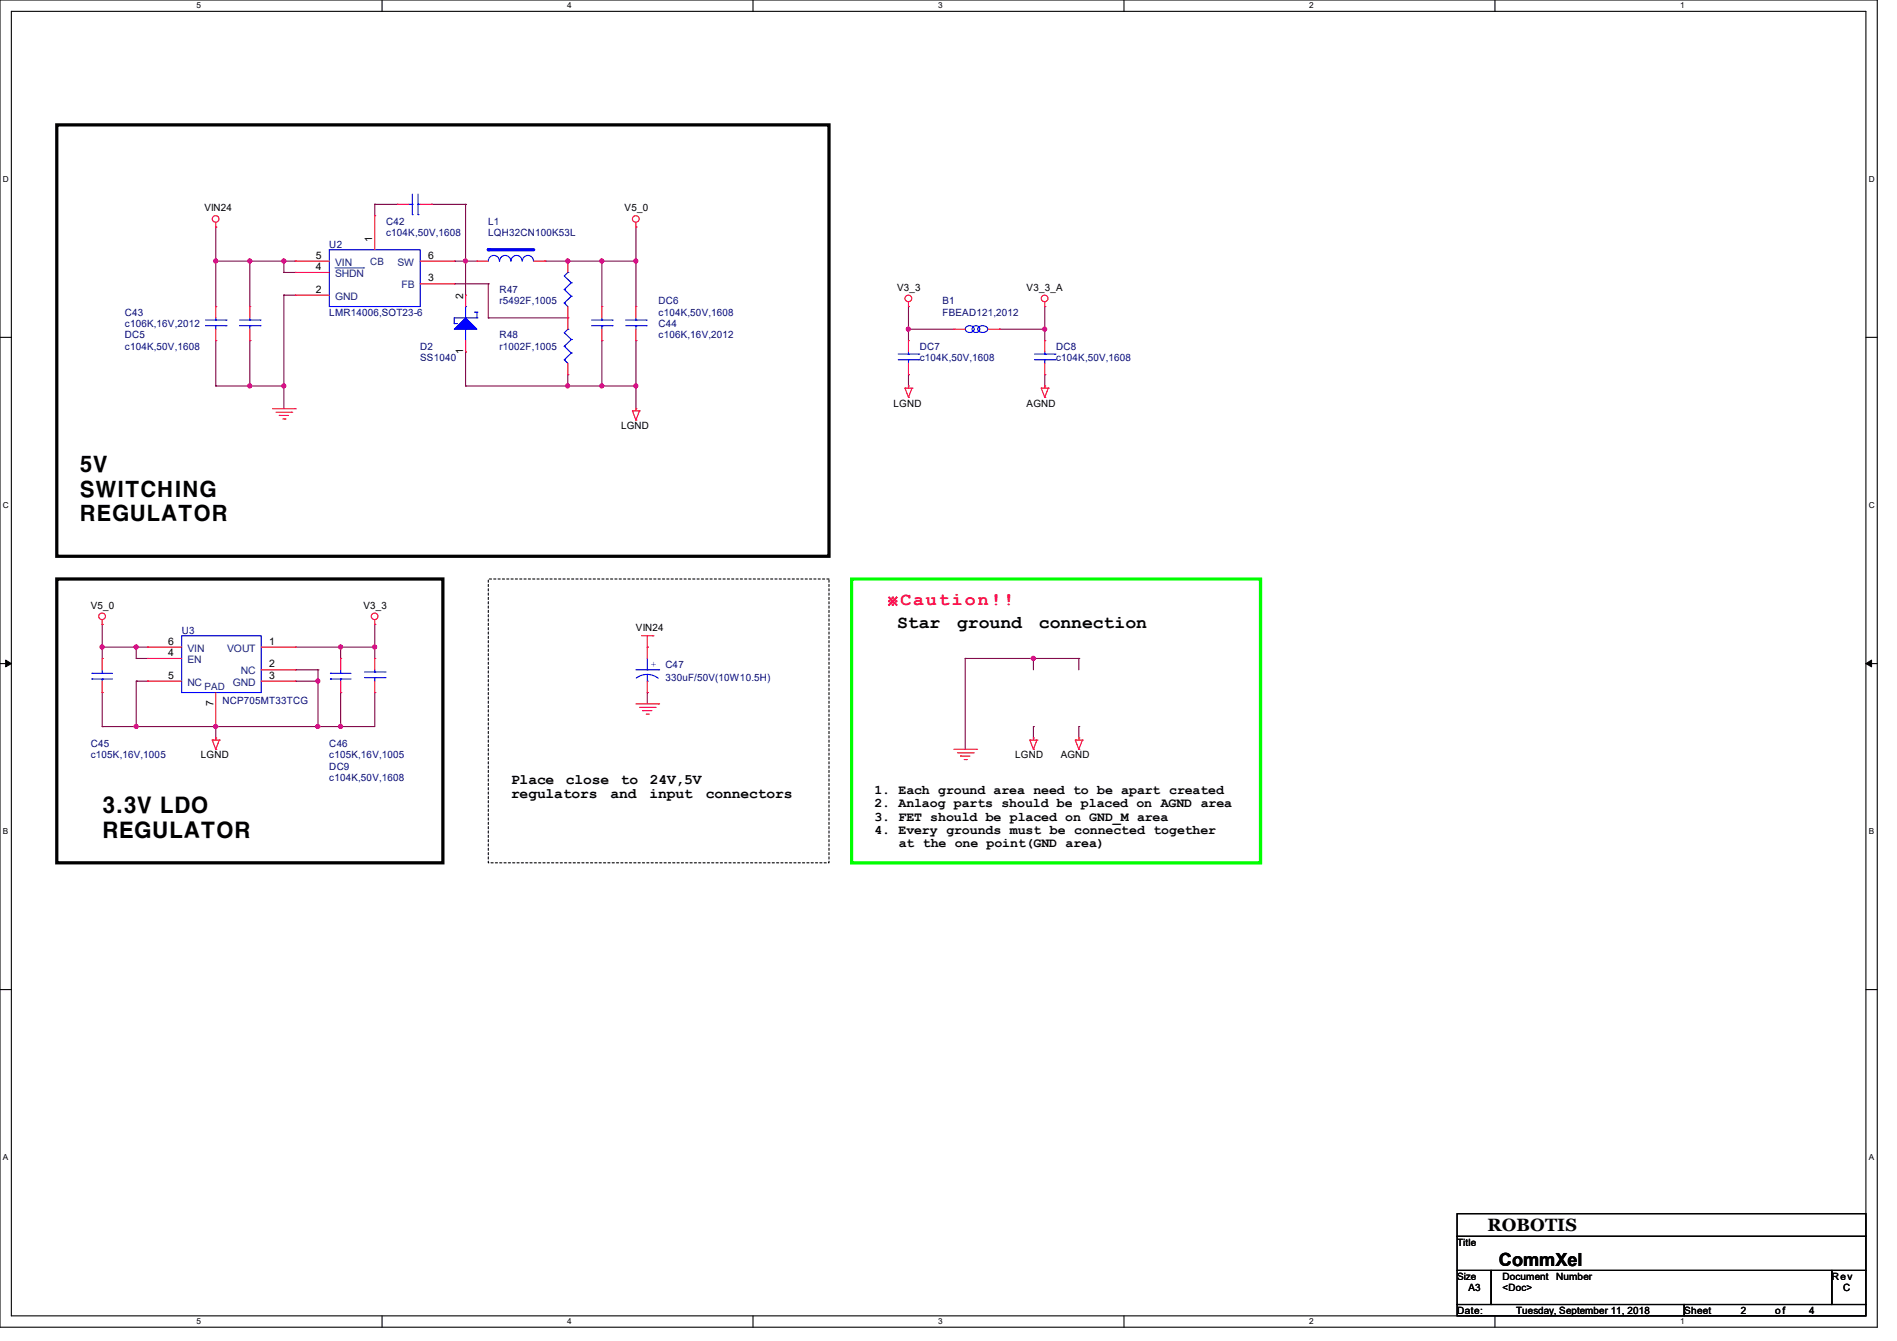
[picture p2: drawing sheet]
<svg xmlns="http://www.w3.org/2000/svg" width="297mm" height="210mm" viewBox="0 0 297 210" stroke-linecap="round" stroke-linejoin="round" font-family="sans-serif">
<path d="M0 0h293.9v207.9h-293.9zM1.8 1.8h290.3v204.3h-290.3z" fill="none" stroke="#000" stroke-width=".17"/>
<g fill="#fff">
<path d="M30.8 .2h.7v1.4h-.7z"/>
<path d="M30.8 206.2h.7v1.4h-.7z"/>
</g>
<path d="M59.8 0v1.8M59.8 206.1v1.8" fill="none" stroke="#000" stroke-width=".17"/>
<g fill="#fff">
<path d="M88.8 .2h.7v1.4h-.7z"/>
<path d="M88.8 206.2h.7v1.4h-.7z"/>
</g>
<path d="M117.9 0v1.8M117.9 206.1v1.8" fill="none" stroke="#000" stroke-width=".17"/>
<g fill="#fff">
<path d="M146.9 .2h.7v1.4h-.7z"/>
<path d="M146.9 206.2h.7v1.4h-.7z"/>
</g>
<path d="M176 0v1.8M176 206.1v1.8" fill="none" stroke="#000" stroke-width=".17"/>
<g fill="#fff">
<path d="M205 .2h.7v1.4h-.7z"/>
<path d="M205 206.2h.7v1.4h-.7z"/>
</g>
<path d="M234.1 0v1.8M234.1 206.1v1.8" fill="none" stroke="#000" stroke-width=".17"/>
<g fill="#fff">
<path d="M263.1 .2h.6v1.4h-.6z"/>
<path d="M263.1 206.2h.6v1.4h-.6z"/>
<path d="M.5 27.3h.9v1.4h-.9z"/>
<path d="M292.6 27.3h.9v1.4h-.9z"/>
<path d="M.5 78.4h.9v1.4h-.9z"/>
<path d="M292.6 78.4h.9v1.4h-.9z"/>
</g>
<path d="M0 52.8h1.8M292.1 52.8h1.8" fill="none" stroke="#000" stroke-width=".17"/>
<g fill="#fff">
<path d="M.5 129.5h.8v1.4h-.8z"/>
<path d="M292.6 129.5h.8v1.4h-.8z"/>
</g>
<path d="M0 103.9h1.8M292.1 103.9h1.8" fill="none" stroke="#000" stroke-width=".17"/>
<path d="M.9 103.4l.9 .5-.9 .5zM292.1 103.9l.9-.5v1z" fill="#000" stroke="#000" stroke-width=".16"/>
<g fill="#fff">
<path d="M.5 180.5h.8v1.4h-.8z"/>
<path d="M292.6 180.5h.8v1.4h-.8z"/>
</g>
<path d="M0 155h1.8M292.1 155h1.8M228.1 190.1h64v3.5h-64zM228.1 193.6h64v5.4h-64zM228.1 199h5.4v5.3h-5.4zM233.5 199h53.3v5.3h-53.3zM286.8 199h5.3v5.3h-5.3zM228.1 204.3h35.6v1.8h-35.6zM263.7 204.3h28.4v1.8h-28.4z" fill="none" stroke="#000" stroke-width=".17"/>
<path d="M8.9 19.6h120.9v67.5h-120.9zM8.9 90.7h60.4v44.4h-60.4z" fill="none" stroke="#000" stroke-width=".51"/>
<path d="M76.5 90.7h53.3v44.4h-53.3z" fill="none" stroke="#000" stroke-width=".17" stroke-dasharray=".3"/>
<path d="M133.3 90.7h64.1v44.4h-64.1z" fill="none" stroke="#0f0" stroke-width=".51"/>
<g fill="none" stroke="#800040" stroke-width=".17">
<path d="M33.8 35.6h.1M33.8 35.6v12.4M58.7 32h.1M58.7 32v1.8M58.7 32h3.5M67.6 32h.1M67.6 32h5.3M72.9 32h.1M72.9 32v14.2M99.6 35.6h.1M99.6 35.6v12.4M33.8 40.9h.1"/>
<path d="M33.8 53.3h.1M33.8 53.3v7.2M33.8 40.9h12.4M39.1 40.9h.1M39.1 53.3h.1M39.1 40.9v7.1M39.1 53.3v7.2M44.4 40.9h.1M44.4 42.7h.1M44.4 46.2h.1M44.4 40.9v1.8M44.4 46.2v17.8"/>
<path d="M44.4 42.7h1.8M44.4 46.2h1.8M71.1 40.9h.1M71.1 44.4h.1M71.1 40.9h3.6M71.1 44.4h5.4M72.9 40.9h.1M72.9 55.1h.1M72.9 55.1v5.4M76.5 44.4h.1M76.5 49.8h.1M76.5 44.4v5.4"/>
<path d="M76.5 49.8h12.4M85.3 40.9h.1M85.3 40.9h14.3M88.9 40.9h.1M88.9 58.7h.1M88.9 58.7v1.8M94.2 40.9h.1M94.2 53.3h.1M94.2 40.9v7.1M94.2 53.3v7.2M99.6 40.9h.1M99.6 53.3h.1"/>
<path d="M99.6 53.3v10.7M142.2 48h.1M142.2 51.6h.1M142.2 58.7h.1M142.2 48v5.3M142.2 58.7v1.8M142.2 51.6h7.2M156.5 51.6h.1M156.5 51.6h7.1M163.6 48h.1M163.6 51.6h.1M163.6 58.7h.1"/>
<path d="M163.6 48v5.3M163.6 58.7v1.8M33.8 60.5h.1M33.8 60.5h10.6M39.1 60.5h.1M44.4 60.5h.1M72.9 60.5h.1M72.9 60.5h26.7M88.9 60.5h.1M94.2 60.5h.1M99.6 60.5h.1M16 97.8h.1"/>
<path d="M16 97.8v5.3M58.7 97.8h.1M58.7 97.8v5.3M16 101.3h.1M16 108.5h.1M16 113.8h.1M16 108.5v5.3M16 101.3h7.1M21.3 101.3h.1M21.3 103.1h.1M21.3 106.7h.1M21.3 113.8h.1"/>
<path d="M21.3 101.3v1.8M21.3 106.7v7.1M21.3 103.1h1.8M21.3 106.7h1.8M33.8 113.8h.1M33.8 113.8v1.8M46.2 101.3h.1M46.2 104.9h.1M46.2 106.7h.1M46.2 101.3h12.5M46.2 104.9h3.6M46.2 106.7h3.6"/>
<path d="M49.8 104.9h.1M49.8 106.7h.1M49.8 113.8h.1M49.8 104.9v8.9M53.3 101.3h.1M53.3 108.5h.1M53.3 113.8h.1M53.3 101.3v1.8M53.3 108.5v5.3M58.7 101.3h.1M58.7 108.5h.1M58.7 108.5v5.3h-42.7"/>
<path d="M101.3 108.5h.1M101.3 108.5v1.7M151.1 103.1h.1M151.1 103.1h17.8M151.1 103.1v14.2M161.8 103.1h.1M161.8 113.8h.1M161.8 103.1v1.8M161.8 113.8v1.8M168.9 103.1h.1M168.9 113.8h.1M168.9 103.1v1.8"/>
<path d="M168.9 113.8v1.8"/>
</g>
<g fill="#f0f" stroke="#f0f" stroke-width=".17">
<circle cx="21.3" cy="101.3" r=".32"/>
<circle cx="16" cy="101.3" r=".32"/>
<circle cx="58.7" cy="101.3" r=".32"/>
<circle cx="53.3" cy="101.3" r=".32"/>
<circle cx="49.8" cy="106.7" r=".32"/>
<circle cx="21.3" cy="113.8" r=".32"/>
<circle cx="49.8" cy="113.8" r=".32"/>
<circle cx="33.8" cy="113.8" r=".32"/>
<circle cx="53.3" cy="113.8" r=".32"/>
<circle cx="72.9" cy="40.9" r=".32"/>
<circle cx="99.5" cy="40.9" r=".32"/>
<circle cx="39.1" cy="40.9" r=".32"/>
<circle cx="33.8" cy="40.9" r=".32"/>
<circle cx="44.4" cy="40.9" r=".32"/>
<circle cx="94.2" cy="40.9" r=".32"/>
<circle cx="88.9" cy="40.9" r=".32"/>
<circle cx="44.4" cy="60.4" r=".32"/>
<circle cx="39.1" cy="60.4" r=".32"/>
<circle cx="94.2" cy="60.4" r=".32"/>
<circle cx="99.5" cy="60.4" r=".32"/>
<circle cx="88.9" cy="60.4" r=".32"/>
<circle cx="142.2" cy="51.5" r=".32"/>
<circle cx="163.6" cy="51.5" r=".32"/>
<circle cx="161.8" cy="103.1" r=".32"/>
</g>
<g fill="none" stroke="#f00" stroke-width=".17">
<path d="M33.8 35.6h.1M33.8 34.8v.8M99.6 35.6h.1M99.6 34.8v.8M142.2 48h.1M142.2 47.3v.7M163.6 48h.1M163.6 47.3v.7M42.7 64h3.5M43.2 64.6h2.5M43.7 65.1h.1M43.7 65.1h1.5"/>
<path d="M44.3 65.6h.3M44.6 65.6h.1M45.7 64.6h.1M46.2 64h.1M99 64.3h.1M99 64.3h1.1M99 64.3l.6 1.5M99.6 64h.1M99.6 65.8h.1M99.6 64v.3M100.1 64.3h.1M100.1 64.3l-.5 1.5"/>
<path d="M141.7 60.8h.1M141.7 60.8h1.1M141.7 60.8l.5 1.4M142.2 60.5h.1M142.2 62.2h.1M142.2 60.5v.3M142.8 60.8h.1M142.8 60.8l-.6 1.4M163 60.8h.1M163 60.8h1.1M163 60.8l.6 1.4M163.6 60.5h.1"/>
<path d="M163.6 62.2h.1M163.6 60.5v.3M164.1 60.8h.1M164.1 60.8l-.5 1.4M16 97.8h.1M16 97.1v.7M58.7 97.8h.1M58.7 97.1v.7M100.5 99.6h1.7M101.3 99.6v1.7M102.2 99.6h.1M33.2 115.9h.1"/>
<path d="M33.2 115.9h1.1M33.2 115.9l.6 1.4M33.8 115.6h.1M33.8 117.3h.1M33.8 115.6v.3M34.3 115.9h.1M34.3 115.9l-.5 1.4M53.3 108.5h.1M53.3 103.1h.1M53.3 103.1v1.8M53.3 106.7v1.8M99.6 110.2h3.5"/>
<path d="M100.1 110.8h2.5M100.6 111.3h.1M100.6 111.3h1.5M101.2 111.8h.3M101.3 101.3h.1M101.5 111.8h.1M102.6 110.8h.1M103.1 110.2h.1M149.4 117.3h3.5M149.9 117.9h2.5M150.4 118.4h.1M150.4 118.4h1.4"/>
<path d="M151 119h.3M151.3 119h.1M152.4 117.9h.1M152.9 117.3h.1M161.2 115.9h.1M161.2 115.9h1.1M161.2 115.9l.6 1.4M161.8 115.6h.1M161.8 117.3h.1M161.8 115.6v.3M162.3 115.9h.1M162.3 115.9l-.5 1.4"/>
<path d="M168.4 115.9h.1M168.4 115.9h1.1M168.4 115.9l.5 1.4M168.9 115.6h.1M168.9 117.3h.1M168.9 115.6v.3M169.5 115.9h.1M169.5 115.9l-.6 1.4"/>
<circle cx="33.8" cy="34.3" r=".52"/>
<circle cx="99.6" cy="34.3" r=".52"/>
<circle cx="142.2" cy="46.7" r=".52"/>
<circle cx="163.6" cy="46.7" r=".52"/>
<circle cx="16" cy="96.5" r=".52"/>
<circle cx="58.7" cy="96.5" r=".52"/>
</g>
<path d="M76.5 40.9a.87 .87 0 0 1 .8-.9 .87 .87 0 0 1 .9 .9M78.2 40.9a.87 .87 0 0 1 .9-.9 .87 .87 0 0 1 .9 .9M80 40.9a.87 .87 0 0 1 .9-.9 .87 .87 0 0 1 .8 .9M81.8 40.9a.87 .87 0 0 1 .9-.9 .87 .87 0 0 1 .8 .9M51.7 105.5h.1M51.7 106.3h.1M51.7 105.5h3.2M51.7 106.3h3.2M53.3 106.3h.1M53.3 105.5h.1M53.3 104.9v.6M53.3 106.3v.4" fill="none" stroke="#00f" stroke-width=".17"/>
<path d="M76.5 39.1h7.1" fill="none" stroke="#00f" stroke-width=".51"/>
<circle cx="76.5" cy="39.1" r=".25" fill="#00f"/>
<g fill="none" stroke="#f00" stroke-width=".17">
<path d="M58.7 33.8h.1M58.7 33.8v5.3M62.2 32h.1M62.2 32h1.8M65.8 32h1.8M67.6 32h.1M33.8 48h.1M33.8 53.3h.1M33.8 48v1.8M33.8 51.6v1.7M39.1 48h.1M39.1 53.3h.1"/>
<path d="M39.1 48v1.8M39.1 51.6v1.7M46.2 40.9h.1M46.2 42.7h.1M46.2 46.2h.1M46.2 40.9h5.4M46.2 42.7h5.4M46.2 46.2h5.4M65.8 40.9h5.3M65.8 44.4h5.3M71.1 40.9h.1M71.1 44.4h.1"/>
<path d="M72.9 55.1h.1M72.9 46.2h.1M72.9 46.2v1.8M72.9 53.3v1.8M74.7 40.9h.1M74.7 40.9h1.8M83.6 40.9h1.7M85.3 40.9h.1M88.9 49.8h.1M88.9 40.9h.1M88.9 58.7h.1M88.9 40.9v1.8"/>
<path d="M88.9 48v3.6M88.9 56.9v1.8M94.2 48h.1M94.2 53.3h.1M94.2 48v1.8M94.2 51.6v1.7M99.6 48h.1M99.6 53.3h.1M99.6 48v1.8M99.6 51.6v1.7M142.2 53.3h.1M142.2 58.7h.1"/>
<path d="M142.2 53.3v1.8M142.2 56.9v1.8M149.4 51.6h.1M149.4 51.6h1.7M154.7 51.6h1.8M156.5 51.6h.1M163.6 53.3h.1M163.6 58.7h.1M163.6 53.3v1.8M163.6 56.9v1.8M16 108.5h.1M16 103.1h.1"/>
<path d="M16 103.1v1.8M16 106.7v1.8M23.1 101.3h.1M23.1 103.1h.1M23.1 106.7h.1M23.1 101.3h5.3M23.1 103.1h5.3M23.1 106.7h5.3M33.8 113.8h.1M33.8 108.5v5.3M40.9 101.3h5.3M40.9 106.7h5.3"/>
<path d="M40.9 104.9h5.3M46.2 101.3h.1M46.2 106.7h.1M46.2 104.9h.1M58.7 103.1h.1M58.7 108.5h.1M58.7 103.1v1.8M58.7 106.7v1.8M101.3 101.3h.1M101.3 108.5h.1M101.3 101.3v1.8M101.3 106.7v1.8"/>
</g>
<path d="M72.9 49.8l1.8 1.8h-3.6z" fill="#00f" stroke="#00f" stroke-width=".17"/>
<g fill="none" stroke="#00f" stroke-width=".17">
<path d="M51.6 39.1h14.2v8.9h-14.2zM64 32h.6M64.6 33.6h.1M64.6 32h.1M64.6 30.4v3.2M65.4 32h.1M65.4 33.6h.1M65.4 32h.4M65.4 30.4v3.2M32.2 51h3.2M32.2 50.1h3.2M33.8 50.1h.1"/>
<path d="M33.8 51h.1M33.8 49.8v.3M33.8 51v.6M35.4 51h.1M35.4 50.1h.1M37.5 51h3.2M37.5 50.1h3.2M39.1 50.1h.1M39.1 51h.1M39.1 49.8v.3M39.1 51v.6M40.7 51h.1"/>
<path d="M40.7 50.1h.1M71.1 50.7h.1M71.1 50.7h.4M71.5 50.7h.1M72.9 51.6h.1M72.9 48h.1M72.9 48v1.8M72.9 51.6v1.7M74.3 48.9h.1M74.3 48.9h.4M74.7 49.8h.1M74.7 48.9h.1"/>
<path d="M74.7 49.8h-3.6v.9M74.7 48.9v.9M88.3 47.5h.1M88.3 45.3h.1M88.3 56.3h.1M88.3 54.2h.1M88.3 47.5l.6 .5M88.3 45.3l1.2 1.1M88.3 56.3l.6 .6M88.3 54.2l1.2 1.1M88.9 42.7h.1M88.9 51.6h.1"/>
<path d="M88.9 42.7l-.6 .5 1.2 1.1M88.9 51.6l-.6 .5 1.2 1.1M89.5 46.4h.1M89.5 44.3h.1M89.5 55.3h.1M89.5 53.2h.1M89.5 46.4l-1.2 1.1M89.5 44.3l-1.2 1M89.5 55.3l-1.2 1M89.5 53.2l-1.2 1M92.6 51h3.2M92.6 50.1h3.2"/>
<path d="M94.2 50.1h.1M94.2 51h.1M94.2 49.8v.3M94.2 51v.6M95.8 51h.1M95.8 50.1h.1M98 51h3.2M98 50.1h3.2M99.6 50.1h.1M99.6 51h.1M99.6 49.8v.3M99.6 51v.6"/>
<path d="M101.2 51h.1M101.2 50.1h.1M140.6 56.3h3.2M140.6 55.5h3.2M142.2 55.5h.1M142.2 56.3h.1M142.2 55.1v.4M142.2 56.3v.6M143.8 56.3h.1M143.8 55.5h.1M151.3 51.2a.68 .68 0 0 1 .8-.1 .68 .68 0 0 1 .4 .6 .69 .69 0 0 1-.8 .4 .69 .69 0 0 1-.5-.8zM153.3 51.2a.87 .87 0 0 1 1.3 .3 .84 .84 0 0 1-.7 .6 .84 .84 0 0 1-.8-.6z"/>
<path d="M162 56.3h3.2M162 55.5h3.2M163.6 55.5h.1M163.6 56.3h.1M163.6 55.1v.4M163.6 56.3v.6M165.2 56.3h.1M165.2 55.5h.1M28.4 99.6h12.5v8.9h-12.5zM14.4 105.5h.1M14.4 106.3h.1M14.4 105.5h3.2"/>
<path d="M14.4 106.3h3.2M16 106.3h.1M16 105.5h.1M16 104.9v.6M16 106.3v.4M57.1 106.1h3.2M57.1 105.2h3.2M58.7 105.2h.1M58.7 106.1h.1M58.7 104.9v.3M58.7 106.1v.6M60.3 106.1h.1"/>
<path d="M60.3 105.2h.1M99.6 104.9h3.5M101.3 106.7h.1M101.3 104.9h.1M101.3 105.6l1.1 .2 .7 .4M101.3 105.6l-.7 .1-1 .5M101.3 103.1v1.8M101.3 105.6v1.1M103.1 104.9h.1"/>
<circle cx="152.8" cy="51.5" r=".58"/>
</g>
<path d="M52.5 42h4.4M56.9 42h.1" fill="none" stroke="#004080" stroke-width=".16"/>
<g fill="#f0f" stroke="#f0f" stroke-width=".17">
<circle cx="21.3" cy="101.3" r=".32"/>
<circle cx="16" cy="101.3" r=".32"/>
<circle cx="58.7" cy="101.3" r=".32"/>
<circle cx="53.3" cy="101.3" r=".32"/>
<circle cx="49.8" cy="106.7" r=".32"/>
<circle cx="21.3" cy="113.8" r=".32"/>
<circle cx="49.8" cy="113.8" r=".32"/>
<circle cx="33.8" cy="113.8" r=".32"/>
<circle cx="53.3" cy="113.8" r=".32"/>
<circle cx="72.9" cy="40.9" r=".32"/>
<circle cx="99.5" cy="40.9" r=".32"/>
<circle cx="39.1" cy="40.9" r=".32"/>
<circle cx="33.8" cy="40.9" r=".32"/>
<circle cx="44.4" cy="40.9" r=".32"/>
<circle cx="94.2" cy="40.9" r=".32"/>
<circle cx="88.9" cy="40.9" r=".32"/>
<circle cx="44.4" cy="60.4" r=".32"/>
<circle cx="39.1" cy="60.4" r=".32"/>
<circle cx="94.2" cy="60.4" r=".32"/>
<circle cx="99.5" cy="60.4" r=".32"/>
<circle cx="88.9" cy="60.4" r=".32"/>
<circle cx="142.2" cy="51.5" r=".32"/>
<circle cx="163.6" cy="51.5" r=".32"/>
<circle cx="161.8" cy="103.1" r=".32"/>
</g>
<g font-size="3.3">
<text x="12.4" y="74">5V</text>
<text x="12.4" y="77.8">SWITCHING</text>
<text x="12.4" y="81.6">REGULATOR</text>
<text x="16" y="127.3">3.3V LDO</text>
<text x="16" y="131.2">REGULATOR</text>
</g>
<text font-size="2.8" fill="#f00" x="141" y="94.8">Caution!!</text>
<g font-size="2.8">
<text x="140.5" y="98.4">Star</text>
<text x="149.9" y="98.4">ground</text>
<text x="162.6" y="98.4">connection</text>
<text x="232.9" y="192.8">ROBOTIS</text>
<text x="234.7" y="198.2">CommXel</text>
</g>
<g font-size="2.3">
<text x="80" y="122.8">Place</text>
<text x="80" y="125.1">regulators</text>
<text x="88.6" y="122.8">close</text>
<text x="95.6" y="125.1">and</text>
<text x="97.2" y="122.8">to</text>
<text x="101.7" y="125.1">input</text>
<text x="101.7" y="122.8">24V,5V</text>
<text x="110.5" y="125.1">connectors</text>
</g>
<text font-size="2.2" fill="#f00" x="138.7" y="94.8">※</text>
<g font-size="2.1">
<text x="136.9" y="124.4">1. Each ground area need to be apart created</text>
<text x="136.9" y="126.4">2. Anlaog parts should be placed on AGND area</text>
<text x="136.9" y="128.5">3. FET should be placed on GND_M area</text>
<text x="136.9" y="130.6">4. Every grounds must be connected together</text>
<text x="140.7" y="132.7">at the one point(GND area)</text>
</g>
<g font-size="1.6">
<text x="32" y="33.1">VIN24</text>
<text x="97.8" y="33.1">V5_0</text>
<text x="49.4" y="40.5">5</text>
<text x="58.3" y="37.9" transform="rotate(-90 58.3 37.9)">1</text>
<text x="67" y="40.5">6</text>
<text x="49.4" y="42.3">4</text>
<text x="49.4" y="45.8">2</text>
<text x="67" y="44.1">3</text>
<text x="72.5" y="46.8" transform="rotate(-90 72.5 46.8)">2</text>
<text x="140.5" y="45.5">V3_3</text>
<text x="160.7" y="45.5">V3_3_A</text>
<text x="72.5" y="55.5" transform="rotate(-90 72.5 55.5)">1</text>
<text x="139.9" y="63.7">LGND</text>
<text x="160.7" y="63.7">AGND</text>
<text x="97.2" y="67.2">LGND</text>
<text x="14.2" y="95.3">V5_0</text>
<text x="56.9" y="95.3">V3_3</text>
<text x="26.3" y="101">6</text>
<text x="42.1" y="101">1</text>
<text x="99.6" y="98.9">VIN24</text>
<text x="26.3" y="102.7">4</text>
<text x="26.3" y="106.3">5</text>
<text x="42.1" y="106.3">3</text>
<text x="42.1" y="104.5">2</text>
<text x="33.4" y="110.6" transform="rotate(-90 33.4 110.6)">7</text>
<text x="31.5" y="118.8">LGND</text>
<text x="159" y="118.8">LGND</text>
<text x="166.1" y="118.8">AGND</text>
<text x="228.1" y="195.1">Title</text>
<text x="228.1" y="200.4">Size</text>
<text x="229.9" y="202.2">A3</text>
<text x="235.2" y="200.4">Document</text>
<text x="235.2" y="202.2">&lt;Doc&gt;</text>
<text x="243.7" y="200.4">Number</text>
<text x="286.8" y="200.4">Rev</text>
<text x="288.6" y="202.2">C</text>
<text x="228.1" y="205.7">Date:</text>
<text x="237.4" y="205.7">Tuesday, September 11, 2018</text>
<text x="263.7" y="205.7">Sheet</text>
<text x="272.6" y="205.7">2</text>
<text x="277.9" y="205.7">o f</text>
<text x="283.2" y="205.7">4</text>
</g>
<g font-size="1.6" fill="#000080">
<text x="60.5" y="35.2">C42</text>
<text x="76.5" y="35.2">L1</text>
<text x="51.6" y="38.8">U2</text>
<text x="60.5" y="37">c104K,50V,1608</text>
<text x="76.5" y="37">LQH32CN100K53L</text>
<text x="78.2" y="45.9">R47</text>
<text x="78.2" y="47.7">r5492F,1005</text>
<text x="103.1" y="47.7">DC6</text>
<text x="147.6" y="47.7">B1</text>
<text x="19.6" y="49.4">C43</text>
<text x="19.6" y="51.2">c106K,16V,2012</text>
<text x="19.6" y="53">DC5</text>
<text x="51.6" y="49.4">LMR14006,SOT23-6</text>
<text x="78.2" y="53">R48</text>
<text x="103.1" y="51.2">C44</text>
<text x="103.1" y="53">c106K,16V,2012</text>
<text x="103.1" y="49.4">c104K,50V,1608</text>
<text x="147.6" y="49.4">FBEAD121,2012</text>
<text x="19.6" y="54.8">c104K,50V,1608</text>
<text x="65.8" y="54.8">D2</text>
<text x="65.8" y="56.6">SS1040</text>
<text x="78.2" y="54.8">r1002F,1005</text>
<text x="144" y="54.8">DC7</text>
<text x="144" y="56.6">c104K,50V,1608</text>
<text x="165.4" y="54.8">DC8</text>
<text x="165.4" y="56.6">c104K,50V,1608</text>
<text x="28.4" y="99.2">U3</text>
<text x="104.2" y="104.6">C47</text>
<text x="104.2" y="106.7">330uF/50V(10W10.5H)</text>
<text x="34.8" y="110.2">NCP705MT33TCG</text>
<text x="14.2" y="117">C45</text>
<text x="14.2" y="118.8">c105K,16V,1005</text>
<text x="51.6" y="117">C46</text>
<text x="51.6" y="118.8">c105K,16V,1005</text>
<text x="51.6" y="120.6">DC9</text>
<text x="51.6" y="122.3">c104K,50V,1608</text>
</g>
<g font-size="1.6" fill="#004080">
<text x="52.5" y="41.6">VIN</text>
<text x="58" y="41.4">CB</text>
<text x="62.2" y="41.6">SW</text>
<text x="52.5" y="43.4">SHDN</text>
<text x="52.5" y="46.9">GND</text>
<text x="62.9" y="45.2">FB</text>
<text x="29.3" y="102.1">VIN</text>
<text x="29.3" y="103.8">EN</text>
<text x="29.3" y="107.4">NC</text>
<text x="35.6" y="102.1">VOUT</text>
<text x="36.4" y="107.4">GND</text>
<text x="37.7" y="105.6">NC</text>
<text x="32" y="108.1">PAD</text>
</g>
<text font-size="1.5" fill="#00f" x="101.9" y="104.5">+</text>
<g font-size="1.3">
<text x="30.8" y="1.3">5</text>
<text x="88.8" y="1.3">4</text>
<text x="146.9" y="1.3">3</text>
<text x="205" y="1.3">2</text>
<text x="263.1" y="1.3">1</text>
<text x=".5" y="28.4">D</text>
<text x="292.6" y="28.4">D</text>
<text x=".5" y="79.5">C</text>
<text x="292.6" y="79.5">C</text>
<text x=".5" y="130.6">B</text>
<text x="292.6" y="130.6">B</text>
<text x=".5" y="181.7">A</text>
<text x="292.6" y="181.7">A</text>
<text x="30.8" y="207.4">5</text>
<text x="88.8" y="207.4">4</text>
<text x="146.9" y="207.4">3</text>
<text x="205" y="207.4">2</text>
<text x="263.1" y="207.4">1</text>
</g>
</svg>
